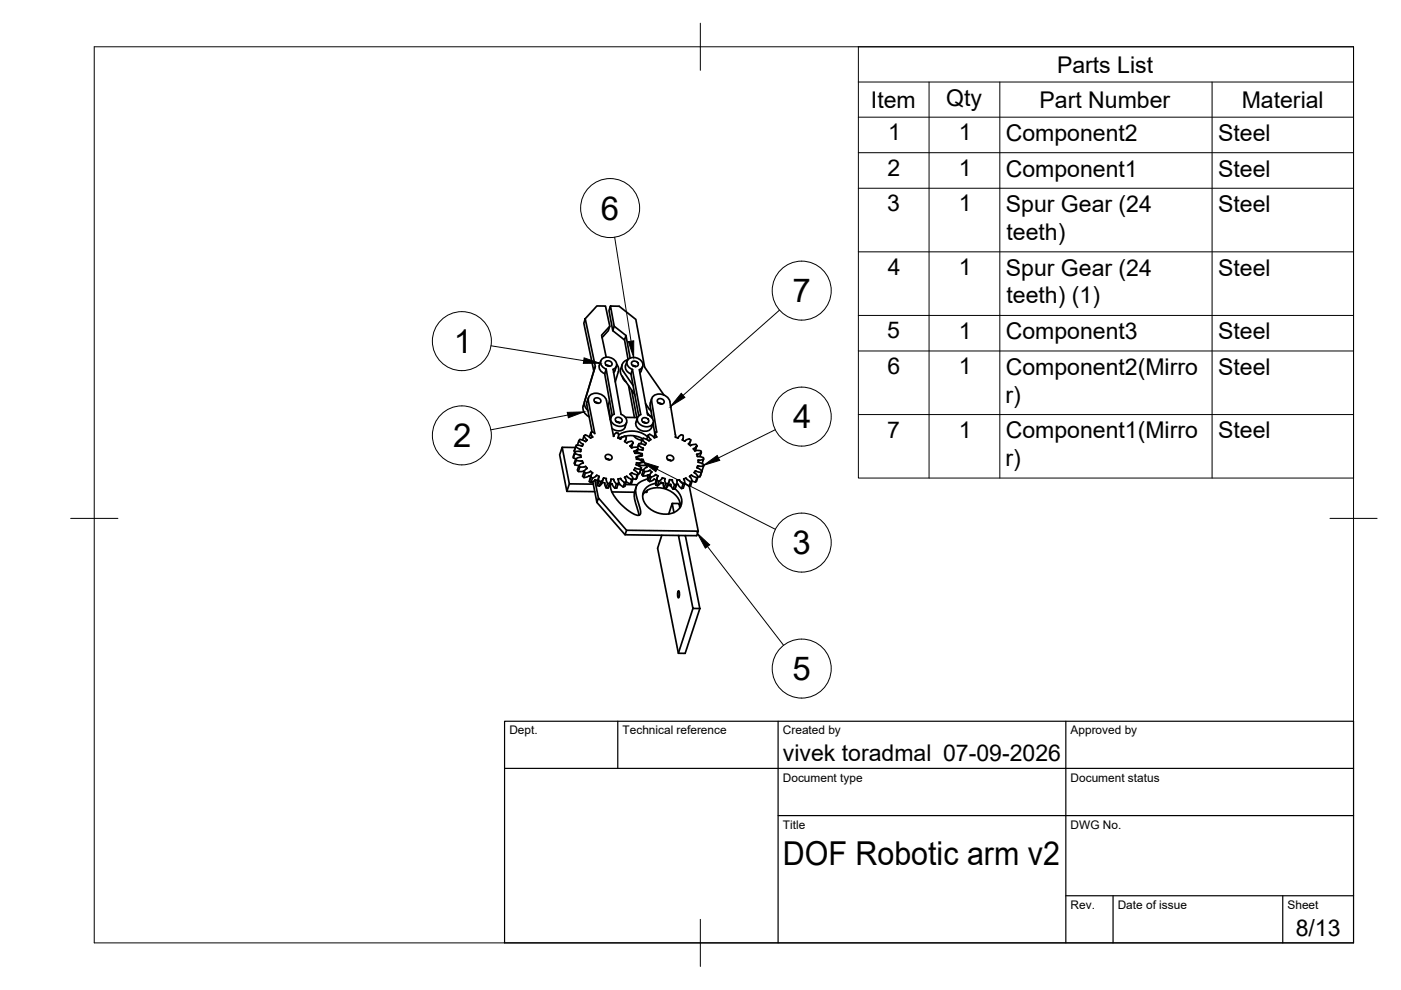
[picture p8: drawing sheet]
<svg xmlns="http://www.w3.org/2000/svg" width="297mm" height="210mm" viewBox="0 0 297 210" stroke-linecap="round" stroke-linejoin="round" font-family="sans-serif">
<!-- layer: Visible -->
<g fill="none" stroke="#000" stroke-width=".36">
<path d="M124.1 67.6l2.1 10.1-.3 .9-2.1-10.1 .3-.9 2.5-2.7h1.8l.9 4.3-.3 .9-1.3 1.5M125.9 78.6l-2.3 7.5a2.09 2.09 0 0 0 1.3 2.3M126.2 77.7l-2.2 7.4a1.82 1.82 0 0 0 .6 1.9M127.4 76.5l-.3 1a1.49 1.49 0 0 0 1.1 1.7M128.2 79.2l1.6 8.9M128.4 76.7a.77 .77 0 0 1 .9-.1 .77 .77 0 0 1 .4 .8 .77 .77 0 0 1-.9 .2 .77 .77 0 0 1-.4-.9zM128.5 78.3l1.7 9.5a1.24 1.24 0 0 0-.7 1.3 1.24 1.24 0 0 0 1 1.1 1.44 1.44 0 0 0 1.6 .2 1.44 1.44 0 0 0 .8-1.4 1.82 1.82 0 0 0-1.2-1.1M128.5 78.3l-.3 .9M128.5 78.3a1.29 1.29 0 0 1-1.1-1 1.29 1.29 0 0 1 .6-1.4 1.94 1.94 0 0 1 2.7 1.6l-.4 .6-.3 .2 1.7 9.6M128.6 77.4l.6 .3M129.3 69.2l-1.7 1.9 .9 4.6M129.4 64.9l.8 4.3-.3 .9-.8-4.3 .3-.9h1.9l3.5 2.8 1.9 10.1 4.1 6"/>
<path d="M130.2 69.2l2.5 1.9-.3 1-2.5-2M130.7 77.6l-.6 1.4M130.8 77.2a1.72 1.72 0 0 1 .3 1.6M131.1 78.8l-.6 2.2M131.9 77.3a2.18 2.18 0 0 0 0 2.4l2.7 4M132 79.9l.2 .6 .6 .5M132.4 72.1l.7 4.1a1.57 1.57 0 0 0-.9 2.6l2 3M132.7 71.1l.9 4.8M132.9 76.6l-.3 .9a1.49 1.49 0 0 0 1.2 1.8M133.8 79.3l1.6 8.9M134 76.8a.77 .77 0 0 1 .9-.2 .77 .77 0 0 1 .4 .9 .77 .77 0 0 1-1 .1 .77 .77 0 0 1-.3-.8zM134.1 78.4l1.8 9.5a1.25 1.25 0 0 0-.8 1.3 1.25 1.25 0 0 0 1.1 1.1 1.44 1.44 0 0 0 1.5 .1 1.44 1.44 0 0 0 .8-1.3 1.83 1.83 0 0 0-1.2-1.2"/>
<path d="M134.1 78.4l-.3 .9M134.1 78.3a1.3 1.3 0 0 1-1.1-.9 1.3 1.3 0 0 1 .5-1.4 1.94 1.94 0 0 1 2.8 1.6l-.4 .6-.3 .2 1.7 9.5M134.1 77.5l.7 .2M136 78.6l-.3 .5M136.2 77.7l-.2 .9M119.2 94.8l-.5 1.6 1.5 7.8 .5-1.6M121.6 96.7v.3M121.8 95.6l.1 .2M121.8 95.6h.1M121.9 98.5l.8 .2 .2 .3M121.9 95.8v.3M122 94.9l-2.8-.1 1.5 7.8 5.1 .1"/>
<path d="M122.1 97.3l.1 .3M122.4 94.4l.3-1 1 .8-.2 .4M122.4 94.4h.1M122.9 93.2l1.3 .4 .3-.3-.7-.9-.3 .9M122.9 93.2l-.2 .2M123.1 97l-1 .3-.3 .9 .1 .3M123.1 95.3l-1-.6-.3 .9M123.2 95.3l-.1 .4-1.2 .1-.3 .9M123.2 96.9l-.1-.4-1.2-.4-.3 1 .4 .2M123.2 96.9v.1M123.4 94.6l-1.2-.2-.4 1.2M123.5 97.7l.2 .5-1 .5-.3 .9 .2 .3"/>
<path d="M123.5 97.7l-1.3-.1-.3 .9M123.5 94.6h-.1M123.9 99.8v.1M124.1 98.9l-1.2 .1-.3 1 1.3-.1M124.1 92.2l1.1 .7M124.1 98.9l.4 .4M124.1 92.2l-.3 .2M124.5 99.3l-.5 .5-.5 1.2M124.8 84.3l-.4 1.3 1.1 6M125.2 99.9l-1.1 .4-.3 1M125.2 99.9h.1M125.2 99.9l.5 .4"/>
<path d="M125.3 91.7l.3-.1 .5 .3-1.4-7a1.49 1.49 0 0 1 2.2-1.5 2.22 2.22 0 0 1 1.7 1.5l1.5 7.6M125.6 92.6l-.2-.3-.1-.6-.3 1M125.7 92.6l-.5 .2M126 84.6a.77 .77 0 0 1 1-.2 .77 .77 0 0 1 .3 .9 .77 .77 0 0 1-.9 .1 .77 .77 0 0 1-.4-.8zM126.2 85.3l.6 .2M128.4 96.6a.77 .77 0 0 1 .9-.2 .77 .77 0 0 1 .4 .9 .77 .77 0 0 1-.9 .1 .77 .77 0 0 1-.4-.8zM128.6 97.3l.6 .2M128.9 86l.5 2.4M129.2 85l-.4 1.2M129.3 88.4h.2M129.5 88.5l-.1 .5M130.2 92.3l-.1 .2"/>
<path d="M130.5 88.7a.77 .77 0 0 1 1-.1 .77 .77 0 0 1 .3 .8 .77 .77 0 0 1-.9 .2 .77 .77 0 0 1-.4-.9zM130.7 91.7l-.5 .6M130.7 91.7l.4 .3v.8l.4 .3 .9-.6M130.7 89.4l.7 .2M131.1 92.6l-.1 .3M131.1 92.2l1.6-.6 1.8-.2 1.4 .4 1.4 .8M131.8 92.7l-.3 .3M132.4 92.5l-1.2 .4M132.4 92.5l2-.1 .9 .2 1 .4M132.4 92.5l.4 .3-.4 .8 .4 .3M132.5 90.5a1.78 1.78 0 0 1-2.7 .4M132.6 88.5h2.6"/>
<path d="M132.7 93.1l-.2 .6M132.8 89.6l-.3 1M132.8 93.9h.1M133.3 81.8l1.2 6.7M133.6 94.5v.1M133.6 94.5l.6-.7-.3 1.1M133.6 94.6a.74 .74 0 0 0 .9 .2h.6M133.9 82.7l1.1 5.8M134.2 93.8a.99 .99 0 0 0-1.1 0l-.2 .1M134.4 92.4a2.14 2.14 0 0 0 1.7 .9M134.6 96.1h.1M134.6 99.3l-.2 .3 .9 .8-.3 1"/>
<path d="M134.7 96.1l1.2 .2 .1 .3M134.7 99.3l1.2 .2-.3 .9M134.7 99.2l-.1 .1M134.8 96.1l.1-.4 1.2 .5 .1 .4M134.9 98.6l1.1 .6-.1 .3M135 98.1l-.1 .4M135.1 88.6a1.82 1.82 0 0 0 1 2.7 1.82 1.82 0 0 0 2.4-1.6M135.1 94.8l.2 .3M135.1 94.9l.2-.6 1.1 .7-.1 .4M135.3 95.3v-.2l-.9 .6 .2 .4M135.5 98.3l.1 .3M135.5 94.1l-.1 .2"/>
<path d="M135.6 98.8v-.2h1.2l.4 .4M136 99.2l-.4 1.2M136 96.6l-1.1 .3 .1 .4M136.2 88.8a.77 .77 0 0 1 .9-.2 .77 .77 0 0 1 .4 .9 .77 .77 0 0 1-1 .1 .77 .77 0 0 1-.3-.8zM136.2 96.6l-1.2 .3 .1 .3M136.3 95.4h-1.3v.3M136.3 89.5l.7 .2M136.3 95.2l-.1 .2M136.4 92.9l.9 .3a.4 .4 0 0 0 .3 .2 .4 .4 0 0 0 .4-.2l-.4-.5-.2-.5-.3 1M136.4 99.7l.3 .3M136.4 92.9l-.2 .2M136.4 97.9l-.9 .4-.2 .4"/>
<path d="M136.5 99.6h-.7M136.5 97.8l-.2-.4-1.3-.2v.2l.8 .2a.3 .3 0 0 1 .4 .3 .3 .3 0 0 1-.4 .2h-.9M136.5 97.8v.1M136.9 85.6l.8 1.2M137 94l-.8-.9-.3 1M137 94l-.3 .4-1.2-.3M137.2 99.1l-.8 .5-.3 1.1M137.2 99h.1M137.2 87.5l1.1 1M137.7 86.7l.3 .4M137.7 92.1l.8 .5a.39 .39 0 0 0 .7 .1M137.8 92.1l-.4 .1"/>
<path d="M137.8 86l.5 2.7M137.9 85.4v.6M138.2 84.5l-.3 .9M138.5 89.7l.4 2.4M139 91.6h.2l-1-6.6a1.68 1.68 0 0 1 2.6-1.2 1.98 1.98 0 0 1 1.2 1.4l1.2 7.5M139.2 92.7l-.2-1.1-.3 1.1M139.4 84.7a.77 .77 0 0 1 1-.1 .77 .77 0 0 1 .3 .9 .77 .77 0 0 1-.9 .1 .77 .77 0 0 1-.4-.9zM139.6 85.5l.7 .2M141.5 96.7a.77 .77 0 0 1 .9-.1 .77 .77 0 0 1 .3 .9 .77 .77 0 0 1-.9 .1 .77 .77 0 0 1-.3-.9zM141.6 97.5l.7 .2M142.2 85.9v.4M143.2 92.7h.1"/>
<path d="M143.8 92.9h-.1M144.5 92.2l-.6 .4a.42 .42 0 0 1-.7 .1M144.5 92.2l.3 .1M144.7 93.2l.5 .3M144.8 93l-.1 .3M144.8 92.3l.1 .4-.2 .6M146.1 93l-.9 .5M146.1 93.1l.4 .2-.5 .8a.7 .7 0 0 0 .9 .2l.6-.1 .3 .3M146.4 93.5l-.3 .8M147 95.1l.4-.2 .4-.4-.3 .9-.2 .1M147 95.1l.3 .5 1.1-.1 .3 .4M147.8 99.1v.1"/>
<path d="M147.8 99.2l1 .7-.4 1.2M147.8 96.8l1.3 .2M147.8 99v.2M147.9 96.8l-.2-.5 1-.4-.3 .9M147.9 98.8h1.3l-.3 1h-.2M147.9 98.8l-.1 .3M148 97.6l1.2-.3-.3 1M148 98h.1M148 97.6l.1 .4 1.1 .5M148.9 99.9l-.2 .2M149.1 97l.1 .3M149.2 98.5v.3"/>
<path d="M120.2 104.2h5.9M123.5 101l.3 .2M123.8 100l.3 .3M124.8 100.9l-1 .4M124.9 100.9l.3 .2M125 102.1l.3 .2M125.3 101.2l.3 .2M125.6 100.3l-.3 .5-.3 1.3 .3-1.4M125.7 102.2l.1 .5M125.8 102.7l.8 3.8 5.9 6.9 11.3 .1M126.1 101.8l.8 3.8M126.6 106.5l.3-.9 5.9 6.8"/>
<path d="M126.7 102.9l.4 .1M126.7 101.9h.1M126.7 101.9l-.5-.2-.9 .6M126.9 101.2l-.3 1.1 .1 .6M126.9 101.2l.1 .8-.3 .9M127 102l.4 .1M127 101l-.1 .2M127 101l-.5-.2-.9 .6-.3 .9M127.7 102.3l.5 .1M128 101.3l-.6 .8-.3 1 .5-.6 .3-.9M128 101.3l.6 .2M128.2 102.4l.3 1"/>
<path d="M128.5 103.4l.4 .1M128.5 101.5l.3 1-.3 .9M128.8 102.5h.4M129.3 102.5l.5 .1 .6 .9M129.4 102.7h.4M129.5 102.1l-.6 1.4M129.5 101.6v.5l-.6 1.4M129.6 101.6h-.1M129.6 101.6h.5l.6 1-.3 .9M129.7 104.3l4.8 .1M130.8 103.5h-.4M131 102.7h.5"/>
<path d="M131.1 101.5v.9l-.3 1.1M131.1 102.5l-.4 .1M131.6 101.5l.8 .8-.3 .9-1-.8M131.6 101.5h-.5M132.4 101.2l.4 .9-.3 1M132.5 103.1l-.4 .1M132.6 102.7l2.5 .1M132.8 102.2l-.4 .1M132.9 101l1 .7-.3 .9-.8-.5M132.9 101l-.5 .2M134.2 101.5l.6 .1 .3-.9-1.2-.5-.3 .3 .6 1-.3 .9-.3 .2M134.2 101.5l-.2 .1"/>
<path d="M134.6 104.2v1.6l.9 3.4M134.9 103.2l-.3 1M135 101.4l-.2 .2M135.3 100.4h.3M135.3 100.4l-.2 .3M136.1 100.7l.3 .2M136.3 104.9a4.5 4.5 0 0 1 6.1-.6 3.6 3.6 0 0 1 1.9 3.2M137.2 100.8l.2 .7M137.3 103.9l-.2 .5h-.4M137.4 101.9l.3 .2M137.5 101.4l-1.8 .8-.5 .5-.3 .6v1.5l.9 3.6v.6l-.3 .3-1-.2-.8-.5-2.4-2-1.6-2.3-.3-.9v-.9M137.7 100.9l-.2-.2-1.2 .2"/>
<path d="M137.7 100.9l.4 .2M137.8 100.7l-.4 1.2 .4-1.3 .4-.5a.48 .48 0 0 0-.4-.4 .48 .48 0 0 0-.4 .2l-.7 .1-.4 .9M138.7 101.6h.1M138.7 101.6l.5 .2M139 100.6l-1 .5-.3 1 1-.5M139 100.6h.1M139 102.5a2.82 2.82 0 0 0-2.7 2.1 2.82 2.82 0 0 0 1.3 3.1 5 5 0 0 0 6.2 .4 2.87 2.87 0 0 0-.7-4.5M139 102.8l.4 .2M139.1 100.6l.4 .3-.5 1.9M139.4 101.9l.3 .1M139.4 101.2l-.4 1.1v.5M140 102.5h.7"/>
<path d="M140.3 113.5l-.9 2.7 4.4 22.3h1.5l3.1-9.5M140.4 101.3l-.7 .7-.3 1M140.4 101.3l.6 .2-.1 .5 .2 .5-.3 1M140.6 102.4l-.5-.2-.7 .8M140.6 102.4l.2 1.1M140.8 103.4l.4 .1M141.2 102.5l.4 .1M141.6 102.8l.7 .3M141.7 102.7h.5M142.5 101.7h-.6l-.7 1.8 .3-.4 .4-1.1M142.5 106.7l-.7 2.3M142.5 101.8l.5 1-.3 .9-.4-.6-.1-.3"/>
<path d="M142.7 103.7h.4M143 102.7l.4 .1M143.4 102.7h.3l.8 .9M143.5 101.8l.1 .5-.5 1.4 .4-1.2M143.5 101.8l.5-.1 .8 .9-.3 1M143.8 113.5l1.5 .1 3.1 15.4h-1.5zM144.1 107.7l-.1-.9-1.5-.1 .4 2M145.2 102.5l-.4 .1M145.4 101.4l1 .7-.3 1-.9-.7M145.4 101.4l-.4 .1 .2 1-.3 1-.4 .1M146.2 101l.5 1-.3 .9-.3 .2 1.9 9.5-.3 1h-2.4M146.5 100.7l1.3 .6-.4 .9-.7-.2"/>
<path d="M146.6 100.7l-.4 .3M146.8 102l-.3 .1M148 101.1h.4l.3-1-1.3-.3-.2 .4 .8 .9-.3 .9-.2 .2M148 101.1l-.2 .2M148 112.6l-15.2-.2-.3 1M143.8 125.3l.2 .1 .1 .5-.3 .9-.1-.7zM146.9 129l-3.1 9.5"/>
</g>
<!-- layer: BORDER -->
<path d="M20 9.9h267v190h-267zM148.5 4.9v10M15 109.9h10M282 109.9h10M148.5 194.9v10" fill="none" stroke="#000" stroke-width=".21"/>
<!-- layer: TITLEBLOCK -->
<path d="M107 152.9h180v47h-180zM131 152.9v10M165 152.9v47M226 152.9v47M107 162.9h180M165 172.9h122M226 189.9h61M236 189.9v10M272 189.9v10" fill="none" stroke="#000" stroke-width=".25"/>
<!-- layer: Parts Lists -->
<path d="M182 9.9h105v91.5h-105zM182 17.4h105M197 17.4v84M212 17.4v84M257 17.4v84M182 24.8h105M182 32.4h105M182 39.9h105M182 53.4h105M182 66.9h105M182 74.4h105M182 87.9h105" fill="none" stroke="#000" stroke-width=".21"/>
<!-- layer: Balloons -->
<g fill="none" stroke="#000" stroke-width=".21">
<circle cx="129.4" cy="44.1" r="6.3"/>
<circle cx="97.9" cy="72.3" r="6.3"/>
<circle cx="170" cy="61.6" r="6.3"/>
<circle cx="97.9" cy="92.3" r="6.3"/>
<circle cx="170" cy="88.3" r="6.3"/>
<circle cx="170" cy="115" r="6.3"/>
<circle cx="170" cy="141.8" r="6.3"/>
</g>
<!-- layer: 0 -->
<path d="M123.8 75.9l3.4 1.1h-3.5zM133.2 72.4l1.2-.1-.1 3.5zM120.3 87.4l3.5-.1-3.3 1.3zM144.4 83.4l.8 .9-3 1.8zM149.2 98.7l2.9-2.1 .5 1zM136.2 97.9l3.4 1.1-.6 1zM147.9 113.1l2.6 2.4-1 .7z" fill="#000" stroke="#000" stroke-width=".21"/>
<path d="M130.3 50.3l3.5 22M104.1 73.3l19.7 3.2M165.3 65.8l-20.5 18M120.4 88l-16.3 3.1M139.3 99.5l25.1 12.7M164.4 91.1l-12.1 6M150 115.9l16.1 20.9" fill="none" stroke="#000" stroke-width=".21"/>
<g font-size="7">
<text x="127.4" y="46.6">6</text>
<text x="168" y="64.1">7</text>
<text x="96.2" y="74.8">1</text>
<text x="96.1" y="94.8">2</text>
<text x="168.1" y="90.8">4</text>
<text x="168" y="117.5">3</text>
<text x="168" y="144.2">5</text>
<text x="166" y="183.4">DOF Robotic arm v2</text>
</g>
<g font-size="4.9">
<text x="224.1" y="15.4">Parts List</text>
<text x="184.7" y="22.8">Item</text>
<text x="200.6" y="22.4">Qty</text>
<text x="220.4" y="22.8">Part Number</text>
<text x="263.3" y="22.8">Material</text>
<text x="188.3" y="29.8">1</text>
<text x="203.3" y="29.8">1</text>
<text x="213.2" y="29.9">Component2</text>
<text x="258.3" y="29.9">Steel</text>
<text x="188.2" y="37.3">2</text>
<text x="203.3" y="37.3">1</text>
<text x="213.2" y="37.4">Component1</text>
<text x="258.3" y="37.4">Steel</text>
<text x="188.1" y="44.8">3</text>
<text x="203.3" y="44.8">1</text>
<text x="213.3" y="45">Spur Gear (24</text>
<text x="258.3" y="45">Steel</text>
<text x="213.4" y="50.9">teeth)</text>
<text x="188.2" y="58.3">4</text>
<text x="203.3" y="58.3">1</text>
<text x="213.3" y="58.5">Spur Gear (24</text>
<text x="258.3" y="58.5">Steel</text>
<text x="213.4" y="64.3">teeth) (1)</text>
<text x="188.1" y="71.8">5</text>
<text x="203.3" y="71.8">1</text>
<text x="213.2" y="71.9">Component3</text>
<text x="258.3" y="71.9">Steel</text>
<text x="188.2" y="79.3">6</text>
<text x="203.3" y="79.3">1</text>
<text x="213.2" y="79.5">Component2(Mirro</text>
<text x="258.3" y="79.5">Steel</text>
<text x="213.2" y="85.4">r)</text>
<text x="188.1" y="92.8">7</text>
<text x="203.3" y="92.8">1</text>
<text x="213.2" y="93">Component1(Mirro</text>
<text x="258.3" y="93">Steel</text>
<text x="213.2" y="98.8">r)</text>
<text x="166" y="161.4">vivek toradmal 07-09-2026</text>
<text x="274.7" y="198.6">8/13</text>
</g>
<g font-size="2.5">
<text x="108" y="155.7">Dept.</text>
<text x="132" y="155.7">Technical reference</text>
<text x="166" y="155.7">Created by</text>
<text x="227" y="155.7">Approved by</text>
<text x="166" y="165.7">Document type</text>
<text x="227" y="165.7">Document status</text>
<text x="166" y="175.7">Title</text>
<text x="227" y="175.7">DWG No.</text>
<text x="227" y="192.7">Rev.</text>
<text x="237" y="192.7">Date of issue</text>
<text x="273" y="192.7">Sheet</text>
</g>
</svg>
